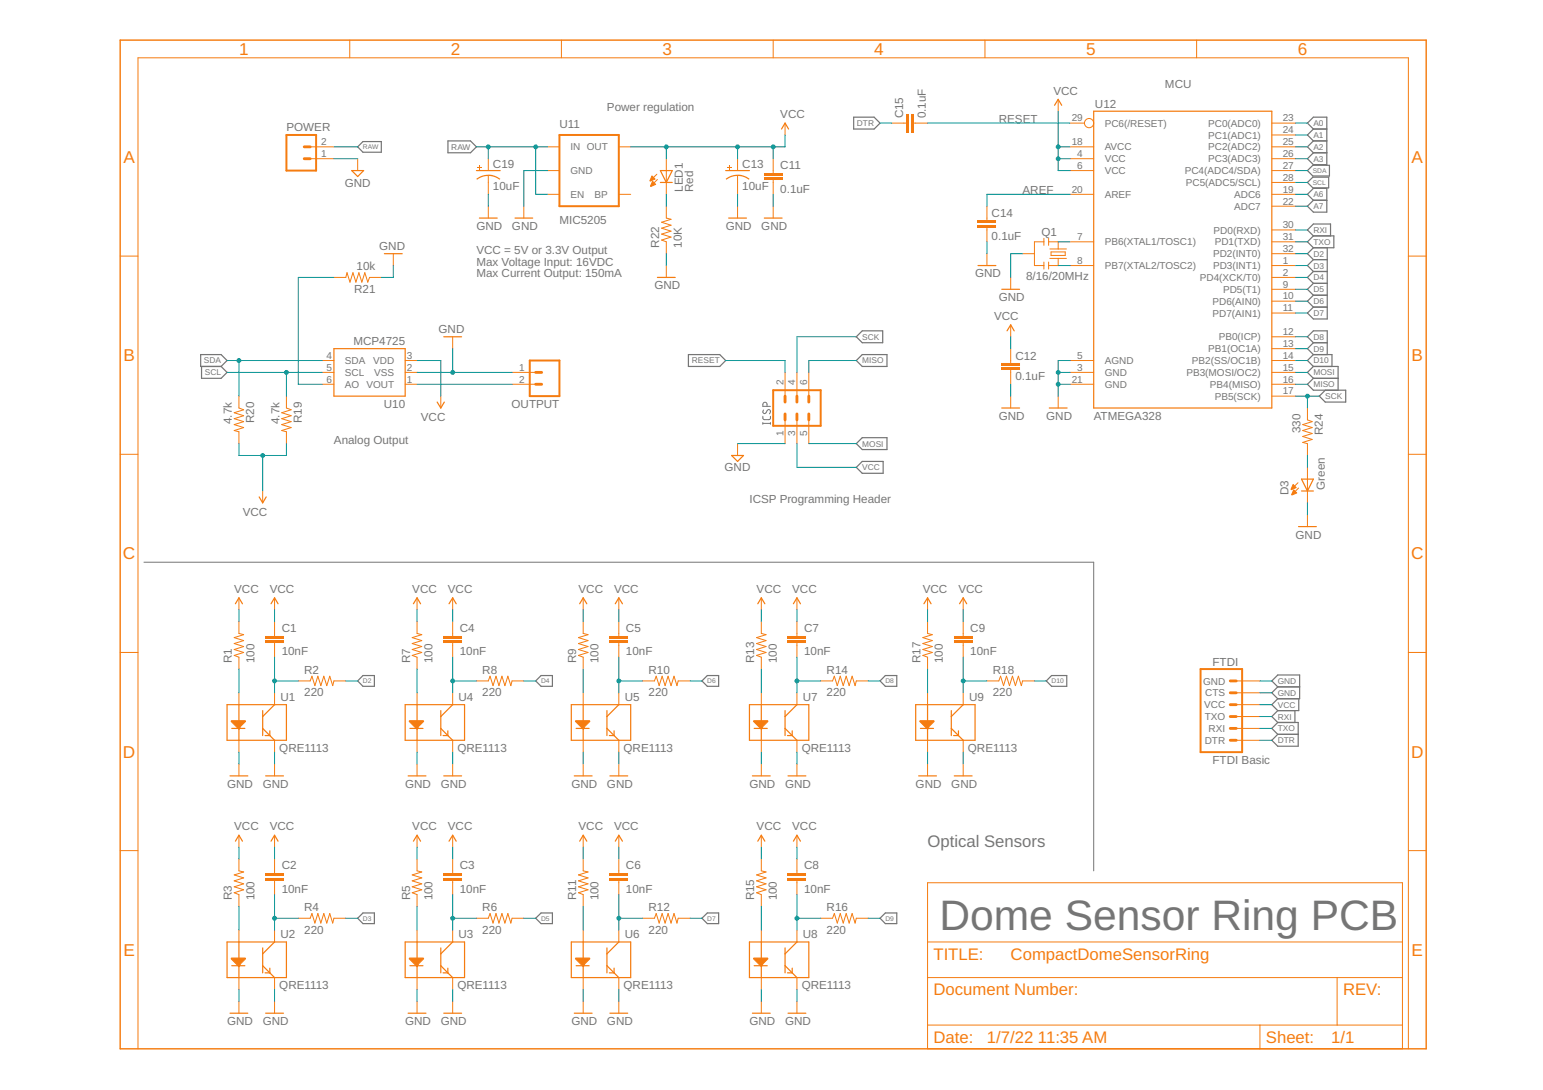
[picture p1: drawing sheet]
<svg xmlns="http://www.w3.org/2000/svg" width="297mm" height="210mm" viewBox="0 0 297 210" stroke-linecap="round" stroke-linejoin="round" font-family="sans-serif">
<path d="M147 79l-.1 .4 .3 .3 .3-.2 .2-.5a.37 .37 0 0 1 .6 0 .37 .37 0 0 1-.1 .5l-.1 .2M147.7 78.3v-.4a.4 .4 0 0 0-.4-.5 .4 .4 0 0 0-.4 .5v.4h1.4M146.9 80.2v.4l.3 .2h.9l.2-.2v-.4M146.9 81.5h1.4M146.9 81.4v.3M148.3 81.4v.3M27.7 108.3h182.8v59.4" fill="none" stroke="#757575" stroke-width=".19"/>
<g fill="none" stroke="#757575" stroke-width=".23">
<path d="M68.9 28.3l1-1h3.5v2h-3.5zM86.2 27.1h4.4l1.1 1.2-1.1 1.1h-4.4zM164.3 22.6h4l1.1 1.1-1.1 1.1h-4zM251.7 35.1l1-1h3.1v2.1h-3.1zM251.7 32.9l1-1.1h3.2v2.1h-3.2zM251.7 37.4l1.1-1.1h2.6v4.6h-2.6l-1.1-1.2 1.1-1.1zM252.8 29.4h2.6M252.8 27.1h2.6M252.8 24.8l-1.1-1.1 1.1-1.1h2.6v9.1h-2.6l-1.1-1.1 1.1-1.2M252.8 27.1l-1.1 1.2 1.1 1.1M252.8 24.8l-1.1 1.2 1.1 1.1M252.8 24.8h2.6"/>
<path d="M252.8 38.6h2.6M252.8 45.4l-1.1 1.2 1.1 1.1M252.8 45.4h4v2.3h-4M252.8 47.7l-1.1 1.2 1.1 1.1M252.8 50h2.7M252.8 50l-1.1 1.1 1.1 1.2M252.8 52.3h2.7M252.8 52.3l-1.1 1.1 1.1 1.2M252.8 54.6h2.7M252.8 54.6l-1.1 1.1 1.1 1.2M252.8 56.9h2.7M252.8 56.9l-1.1 1.1 1.1 1.1"/>
<path d="M252.8 59.1h2.7M252.8 45.4l-1.1-1.1 1.1-1.2h3.3v2.3M255.5 47.7v13.7h-2.7l-1.1-1.1 1.1-1.2M38.6 68.3h4l1.1 1.1-1.1 1.2h-4zM38.8 70.6v2.3h3.8l1.1-1.2-1.1-1.1M132.5 68.3h6.1l1.1 1.1-1.1 1.2h-6.1zM164.8 69.4l1.2-1.1h4.8v2.3h-4.8zM164.8 64.9l1.2-1.2h3.9v2.3h-3.9zM252.8 72.9h4.8M252.8 70.6h4.8v4.5M252.8 68.3h3.6v2.3M252.8 72.9l-1.1 1.1 1.1 1.1h6.3v2.3h-4l-1.1-1.1 1.1-1.2"/>
<path d="M252.8 66l-1.1-1.1 1.1-1.2h2.7v4.6M252.8 66h2.7M252.8 70.6l-1.1 1.1 1.1 1.2M252.8 66l-1.1 1.1 1.1 1.2M252.8 68.3l-1.1 1.1 1.1 1.2M164.8 85.4l1.2-1.1h4.8v2.3h-4.8zM166 88.9h4v2.2h-4l-1.2-1.1zM69.9 130.1h2.2v2.1h-2.2l-1-1.1zM104.2 130.1h2.1v2.1h-2.1l-1.1-1.1zM136.2 130.1h2.1v2.1h-2.1l-1.1-1.1zM170.4 130.1h2.2v2.1h-2.2l-1-1.1zM202.4 130.1h3v2.1h-3l-1-1.1z"/>
<path d="M246 134.6l-1.2 1.1 1.2 1.1M246 132.3l-1.2-1.2 1.2-1.1h4.2v4.6h-4.2M246 132.3l-1.2 1.1 1.2 1.2M246 132.3h4.2M246 139.1l-1.2 1.2 1.2 1.1M246 139.1h3.9v4.6h-3.9l-1.2-1.1 1.2-1.2M246 136.8l-1.2 1.2 1.2 1.1M249.3 136.8v2.3M250 134.6v2.2h-4M246 141.4h3.9M69.9 175.8h2.2v2.1h-2.2l-1-1.1zM103.1 176.8l1.1-1h2.1v2.1h-2.1z"/>
<path d="M135.1 176.8l1.1-1h2.1v2.1h-2.1zM169.4 176.8l1-1h2.2v2.1h-2.2z"/>
</g>
<path d="M46 119.7v2.3l.9 .2-1.8 .6 1.8 .6-1.8 .5 1.8 .6-1.8 .6 1.8 .5-1.8 .6 .9 .4v2.2M46 115.1v2.3M52.9 115.1v2.3M46 133.4v2.3M52.9 122v.4M52.9 123.8v.5M52.9 133.4v2.3M57.4 131.1h2.3l.3-.9 .6 1.8 .6-1.8 .6 1.8 .5-1.8 .6 1.8 .6-1.8 .6 1.8 .2-.9h2.3M46 142.6v2.2M46 147.1v2.3M52.9 142.6v2.2M52.9 147.1v2.3" fill="none" stroke="#f57c10" stroke-width=".19"/>
<path d="M45.3 116.3l.7-1.2 .7 1.2M52.2 116.3l.7-1.2 .6 1.2M43.7 135.7h11.4v6.9h-11.4zM46 135.7v6.9M50.6 136.8v4.8M52.9 135.7l-2.3 2.3M44.3 149.4h3.4M44.6 140.3h2.5M50.6 140.3l2.3 2.3M51.1 149.4h3.5M51.9 140.7v.9h-.9" fill="none" stroke="#f57c10" stroke-width=".23"/>
<path d="M44.5 138.8h2.7l.1 .1-1 1-.3 .6-1.5-1.6z" fill-rule="evenodd" fill="#f57c10" stroke="#f57c10" stroke-width=".19"/>
<g fill="#f57c10">
<path d="M51 123.4h3.7v.4h-3.7z" fill-rule="evenodd"/>
<path d="M51 122.4h3.7v.5h-3.7z" fill-rule="evenodd"/>
</g>
<g fill="#f57c10">
<path d="M51 123.4h3.7v.4h-3.7zM51 123.4v.4h3.7v-.4z"/>
<path d="M51 122.4h3.7v.5h-3.7zM51 122.4v.5h3.7v-.5z"/>
</g>
<g fill="none" stroke="#f57c10" stroke-width=".19">
<path d="M52.9 119.7v2.3M52.9 124.3v2.3M46 165.4v2.3l.9 .2-1.8 .6 1.8 .6-1.8 .5 1.8 .6-1.8 .6 1.8 .5-1.8 .6 .9 .4v2.2M46 160.8v2.3M46 179.1v2.3M52.9 160.8v2.3M52.9 167.7v.4M52.9 169.5v.5M52.9 179.1v2.3M57.4 176.8h2.3l.3-.9 .6 1.9 .6-1.9 .6 1.9 .5-1.9 .6 1.9 .6-1.9 .6 1.9 .2-1h2.3M46 188.3v2.2M46 192.8v2.3"/>
<path d="M52.9 188.3v2.2M52.9 192.8v2.3"/>
</g>
<path d="M45.3 162l.7-1.2 .7 1.2M52.2 162l.7-1.2 .6 1.2M43.7 181.4h11.4v6.9h-11.4zM44.3 195.1h3.4M44.6 186h2.5M46 181.4v6.9M50.6 182.5v4.8M50.6 186l2.3 2.3M51.1 195.1h3.5M51.9 186.4v.9h-.9M52.9 181.4l-2.3 2.3" fill="none" stroke="#f57c10" stroke-width=".23"/>
<path d="M44.5 184.5h2.7l.1 .1-1 1-.3 .6-1.5-1.6z" fill-rule="evenodd" fill="#f57c10" stroke="#f57c10" stroke-width=".19"/>
<g fill="#f57c10">
<path d="M51 169.1h3.7v.4h-3.7z" fill-rule="evenodd"/>
<path d="M51 168.1h3.7v.5h-3.7z" fill-rule="evenodd"/>
</g>
<g fill="#f57c10">
<path d="M51 169.1h3.7v.4h-3.7zM51 169.1v.4h3.7v-.4z"/>
<path d="M51 168.1h3.7v.5h-3.7zM51 168.1v.5h3.7v-.5z"/>
</g>
<g fill="none" stroke="#f57c10" stroke-width=".19">
<path d="M52.9 165.4v2.3M52.9 170v2.3M80.3 165.4v2.3l.9 .2-1.8 .6 1.8 .6-1.8 .5 1.8 .6-1.8 .6 1.8 .5-1.8 .6 .9 .4v2.2M80.3 160.8v2.3M80.3 179.1v2.3M87.1 160.8v2.3M87.1 167.7v.4M87.1 169.5v.5M87.1 179.1v2.3M91.7 176.8h2.3l.3-.9 .6 1.9 .6-1.9 .6 1.9 .5-1.9 .6 1.9 .6-1.9 .5 1.9 .3-1h2.2M80.3 188.3v2.2M80.3 192.8v2.3"/>
<path d="M87.1 188.3v2.2M87.1 192.8v2.3"/>
</g>
<g fill="none" stroke="#f57c10" stroke-width=".23">
<path d="M79.6 162l.7-1.2 .7 1.2M86.4 162l.7-1.2 .7 1.2M78 181.4h11.4v6.9h-11.4zM78.6 195.1h3.4M78.9 186h2.5M80.3 181.4v6.9M84.9 182.5v4.8M84.9 186l1.3 1.3M85.3 187.3h.9M85.4 195.1h3.5M86.2 187.3l.9 1M86.2 186.4v.9"/>
<path d="M87.1 181.4l-2.2 2.3"/>
</g>
<path d="M78.8 184.5h2.7l.1 .1-1 1-.3 .6-1.5-1.6z" fill-rule="evenodd" fill="#f57c10" stroke="#f57c10" stroke-width=".19"/>
<g fill="#f57c10">
<path d="M85.3 169.1h3.7v.4h-3.7z" fill-rule="evenodd"/>
<path d="M85.3 168.1h3.7v.5h-3.7z" fill-rule="evenodd"/>
</g>
<g fill="#f57c10">
<path d="M85.3 169.1h3.7v.4h-3.7zM85.3 169.1v.4h3.7v-.4z"/>
<path d="M85.3 168.1h3.7v.5h-3.7zM85.3 168.1v.5h3.7v-.5z"/>
</g>
<g fill="none" stroke="#f57c10" stroke-width=".19">
<path d="M80.3 119.7v2.3l.9 .2-1.8 .6 1.8 .6-1.8 .5 1.8 .6-1.8 .6 1.8 .5-1.8 .6 .9 .4v2.2M80.3 115.1v2.3M87.1 115.1v2.3M80.3 133.4v2.3M87.1 122v.4M87.1 123.8v.5M87.1 133.4v2.3M91.7 131.1h2.3l.3-.9 .6 1.8 .6-1.8 .6 1.8 .5-1.8 .6 1.8 .6-1.8 .5 1.8 .3-.9h2.2M80.3 142.6v2.2M80.3 147.1v2.3M87.1 142.6v2.2M87.1 147.1v2.3"/>
<path d="M87.1 165.4v2.3M87.1 170v2.3"/>
</g>
<g fill="none" stroke="#f57c10" stroke-width=".23">
<path d="M79.6 116.3l.7-1.2 .7 1.2M86.4 116.3l.7-1.2 .7 1.2M78 135.7h11.4v6.9h-11.4zM80.3 135.7v6.9M84.9 136.8v4.8M87.1 135.7l-2.2 2.3M78.6 149.4h3.4M78.9 140.3h2.5M84.9 140.3l1.3 1.3M85.3 141.6h.9M85.4 149.4h3.5M86.2 141.6l.9 1"/>
<path d="M86.2 140.7v.9"/>
</g>
<path d="M78.8 138.8h2.7l.1 .1-1 1-.3 .6-1.5-1.6z" fill-rule="evenodd" fill="#f57c10" stroke="#f57c10" stroke-width=".19"/>
<g fill="#f57c10">
<path d="M85.3 123.4h3.7v.4h-3.7z" fill-rule="evenodd"/>
<path d="M85.3 122.4h3.7v.5h-3.7z" fill-rule="evenodd"/>
</g>
<g fill="#f57c10">
<path d="M85.3 123.4h3.7v.4h-3.7zM85.3 123.4v.4h3.7v-.4z"/>
<path d="M85.3 122.4h3.7v.5h-3.7zM85.3 122.4v.5h3.7v-.5z"/>
</g>
<g fill="none" stroke="#f57c10" stroke-width=".19">
<path d="M87.1 119.7v2.3M112.3 119.7v2.3l.9 .2-1.8 .6 1.8 .6-1.8 .5 1.8 .6-1.8 .6 1.8 .5-1.8 .6 .9 .4v2.2M112.3 115.1v2.3M119.1 115.1v2.3M87.1 124.3v2.3M112.3 133.4v2.3M119.1 122v.4M119.1 123.8v.5M119.1 133.4v2.3M123.7 131.1h2.3l.3-.9 .6 1.8 .6-1.8 .5 1.8 .6-1.8 .6 1.8 .6-1.8 .5 1.8 .3-.9h2.2M112.3 142.6v2.2M112.3 147.1v2.3"/>
<path d="M119.1 142.6v2.2M119.1 147.1v2.3"/>
</g>
<path d="M111.6 116.3l.7-1.2 .7 1.2M118.4 116.3l.7-1.2 .7 1.2M110 135.7h11.4v6.9h-11.4zM112.3 135.7v6.9M116.8 136.8v4.8M119.1 135.7l-2.3 2.3M110.6 149.4h3.4M110.9 140.3h2.5M116.8 140.3l2.3 2.3M117.4 149.4h3.4M118.2 140.7v.9h-.9" fill="none" stroke="#f57c10" stroke-width=".23"/>
<path d="M110.8 138.8h2.7l.1 .1-1 1-.3 .6-1.5-1.6z" fill-rule="evenodd" fill="#f57c10" stroke="#f57c10" stroke-width=".19"/>
<g fill="#f57c10">
<path d="M117.3 123.4h3.6v.4h-3.6z" fill-rule="evenodd"/>
<path d="M117.3 122.4h3.6v.5h-3.6z" fill-rule="evenodd"/>
</g>
<g fill="#f57c10">
<path d="M117.3 123.4h3.6v.4h-3.6zM117.3 123.4v.4h3.6v-.4z"/>
<path d="M117.3 122.4h3.6v.5h-3.6zM117.3 122.4v.5h3.6v-.5z"/>
</g>
<g fill="none" stroke="#f57c10" stroke-width=".19">
<path d="M119.1 119.7v2.3M119.1 124.3v2.3M112.3 165.4v2.3l.9 .2-1.8 .6 1.8 .6-1.8 .5 1.8 .6-1.8 .6 1.8 .5-1.8 .6 .9 .4v2.2M112.3 160.8v2.3M112.3 179.1v2.3M119.1 160.8v2.3M119.1 167.7v.4M119.1 169.5v.5M119.1 179.1v2.3M123.7 176.8h2.3l.3-.9 .6 1.9 .6-1.9 .5 1.9 .6-1.9 .6 1.9 .6-1.9 .5 1.9 .3-1h2.2M112.3 188.3v2.2M112.3 192.8v2.3"/>
<path d="M119.1 188.3v2.2M119.1 192.8v2.3"/>
</g>
<path d="M111.6 162l.7-1.2 .7 1.2M118.4 162l.7-1.2 .7 1.2M110 181.4h11.4v6.9h-11.4zM110.6 195.1h3.4M110.9 186h2.5M112.3 181.4v6.9M116.8 182.5v4.8M116.8 186l2.3 2.3M117.4 195.1h3.4M118.2 186.4v.9h-.9M119.1 181.4l-2.3 2.3" fill="none" stroke="#f57c10" stroke-width=".23"/>
<path d="M110.8 184.5h2.7l.1 .1-1 1-.3 .6-1.5-1.6z" fill-rule="evenodd" fill="#f57c10" stroke="#f57c10" stroke-width=".19"/>
<g fill="#f57c10">
<path d="M117.3 169.1h3.6v.4h-3.6z" fill-rule="evenodd"/>
<path d="M117.3 168.1h3.6v.5h-3.6z" fill-rule="evenodd"/>
</g>
<g fill="#f57c10">
<path d="M117.3 169.1h3.6v.4h-3.6zM117.3 169.1v.4h3.6v-.4z"/>
<path d="M117.3 168.1h3.6v.5h-3.6zM117.3 168.1v.5h3.6v-.5z"/>
</g>
<g fill="none" stroke="#f57c10" stroke-width=".19">
<path d="M146.6 119.7v2.3l.9 .2-1.9 .6 1.9 .6-1.9 .5 1.9 .6-1.9 .6 1.9 .5-1.9 .6 1 .4v2.2M146.6 115.1v2.3M153.4 115.1v2.3M146.6 133.4v2.3M153.4 122v.4M153.4 123.8v.5M153.4 133.4v2.3M158 131.1h2.3l.3-.9 .6 1.8 .6-1.8 .5 1.8 .6-1.8 .6 1.8 .5-1.8 .6 1.8 .2-.9h2.3M146.6 142.6v2.2M146.6 147.1v2.3M153.4 142.6v2.2M153.4 147.1v2.3"/>
<path d="M119.1 165.4v2.3M119.1 170v2.3"/>
</g>
<g fill="none" stroke="#f57c10" stroke-width=".23">
<path d="M145.9 116.3l.7-1.2 .6 1.2M152.7 116.3l.7-1.2 .7 1.2M144.3 135.7h11.4v6.9h-11.4zM146.6 135.7v6.9M151.1 136.8v4.8M153.4 135.7l-2.3 2.3M144.8 149.4h3.5M145.2 140.3h2.5M151.1 140.3l1.4 1.3M151.6 141.6h.9M151.7 149.4h3.4M152.5 141.6l.9 1"/>
<path d="M152.5 140.7v.9"/>
</g>
<path d="M145.1 138.8h2.7v.1l-.9 1-.3 .6-1.5-1.6z" fill-rule="evenodd" fill="#f57c10" stroke="#f57c10" stroke-width=".19"/>
<g fill="#f57c10">
<path d="M151.6 123.4h3.6v.4h-3.6z" fill-rule="evenodd"/>
<path d="M151.6 122.4h3.6v.5h-3.6z" fill-rule="evenodd"/>
</g>
<g fill="#f57c10">
<path d="M151.6 123.4h3.6v.4h-3.6zM151.6 123.4v.4h3.6v-.4z"/>
<path d="M151.6 122.4h3.6v.5h-3.6zM151.6 122.4v.5h3.6v-.5z"/>
</g>
<g fill="none" stroke="#f57c10" stroke-width=".19">
<path d="M153.4 119.7v2.3M153.4 124.3v2.3M146.6 165.4v2.3l.9 .2-1.9 .6 1.9 .6-1.9 .5 1.9 .6-1.9 .6 1.9 .5-1.9 .6 1 .4v2.2M146.6 160.8v2.3M146.6 179.1v2.3M153.4 160.8v2.3M153.4 167.7v.4M153.4 169.5v.5M153.4 179.1v2.3M158 176.8h2.3l.3-.9 .6 1.9 .6-1.9 .5 1.9 .6-1.9 .6 1.9 .5-1.9 .6 1.9 .2-1h2.3M146.6 188.3v2.2M146.6 192.8v2.3"/>
<path d="M153.4 188.3v2.2M153.4 192.8v2.3"/>
</g>
<path d="M145.9 162l.7-1.2 .6 1.2M152.7 162l.7-1.2 .7 1.2M144.3 181.4h11.4v6.9h-11.4zM144.8 195.1h3.5M145.2 186h2.5M146.6 181.4v6.9M151.1 182.5v4.8M151.1 186l2.3 2.3M151.7 195.1h3.4M152.5 186.4v.9h-.9M153.4 181.4l-2.3 2.3" fill="none" stroke="#f57c10" stroke-width=".23"/>
<path d="M145.1 184.5h2.7v.1l-.9 1-.3 .6-1.5-1.6z" fill-rule="evenodd" fill="#f57c10" stroke="#f57c10" stroke-width=".19"/>
<g fill="#f57c10">
<path d="M151.6 169.1h3.6v.4h-3.6z" fill-rule="evenodd"/>
<path d="M151.6 168.1h3.6v.5h-3.6z" fill-rule="evenodd"/>
</g>
<g fill="#f57c10">
<path d="M151.6 169.1h3.6v.4h-3.6zM151.6 169.1v.4h3.6v-.4z"/>
<path d="M151.6 168.1h3.6v.5h-3.6zM151.6 168.1v.5h3.6v-.5z"/>
</g>
<g fill="none" stroke="#f57c10" stroke-width=".19">
<path d="M178.6 119.7v2.3l.9 .2-1.8 .6 1.8 .6-1.8 .5 1.8 .6-1.8 .6 1.8 .5-1.8 .6 .9 .4v2.2M178.6 115.1v2.3M185.4 115.1v2.3M178.6 133.4v2.3M185.4 122v.4M185.4 123.8v.5M185.4 133.4v2.3M190 131.1h2.3l.3-.9 .6 1.8 .6-1.8 .5 1.8 .6-1.8 .6 1.8 .5-1.8 .6 1.8 .2-.9h2.3M178.6 142.6v2.2M178.6 147.1v2.3M185.4 142.6v2.2M185.4 147.1v2.3"/>
<path d="M153.4 165.4v2.3M153.4 170v2.3"/>
</g>
<path d="M177.9 116.3l.7-1.2 .6 1.2M184.7 116.3l.7-1.2 .7 1.2M176.3 135.7h11.4v6.9h-11.4zM178.6 135.7v6.9M183.1 136.8v4.8M185.4 135.7l-2.3 2.3M176.8 149.4h3.5M177.2 140.3h2.5M183.1 140.3l2.3 2.3M183.7 149.4h3.4M184.5 140.7v.9h-.9" fill="none" stroke="#f57c10" stroke-width=".23"/>
<path d="M177.1 138.8h2.7v.1l-.9 1-.3 .6-1.5-1.6z" fill-rule="evenodd" fill="#f57c10" stroke="#f57c10" stroke-width=".19"/>
<g fill="#f57c10">
<path d="M183.6 123.4h3.6v.4h-3.6z" fill-rule="evenodd"/>
<path d="M183.6 122.4h3.6v.5h-3.6z" fill-rule="evenodd"/>
</g>
<g fill="#f57c10">
<path d="M183.6 123.4h3.6v.4h-3.6zM183.6 123.4v.4h3.6v-.4z"/>
<path d="M183.6 122.4h3.6v.5h-3.6zM183.6 122.4v.5h3.6v-.5z"/>
</g>
<g fill="none" stroke="#f57c10" stroke-width=".19">
<path d="M148.8 32.9v.4M148.8 34.7v.4M64.3 53.4h2.3l.2-.9 .6 1.8 .5-1.8 .6 1.8 .6-1.8 .6 1.8 .5-1.8 .6 1.8 .3-.9h2.3M75.7 48.9v2.2M46 76.3v2.3l.9 .3-1.8 .6 1.8 .6-1.8 .5 1.8 .6-1.8 .6 1.8 .5-1.8 .6 .9 .2v2.3M55.1 76.3v2.3l.9 .3-1.8 .6 1.8 .6-1.8 .5 1.8 .6-1.8 .6 1.8 .5-1.8 .6 .9 .2v2.3M62 74h2.3M62 71.7h2.3M62 69.4h2.3M78 74h2.3M78 71.7h2.3M78 69.4h2.3"/>
<path d="M84.9 76.3v2.3M87.1 64.9v2.2M98.6 74h4.5M98.6 71.7h4.5M50.6 94.6v2.2M185.4 119.7v2.3M185.4 124.3v2.3"/>
</g>
<path d="M74 48.9h3.4M64.3 67.1h13.7v9.2h-13.7zM84.2 77.4l.7 1.2 .6-1.2M85.4 64.9h3.5M49.9 95.7l.7 1.1 .6-1.1" fill="none" stroke="#f57c10" stroke-width=".23"/>
<path d="M102 69.4h5.7v6.9h-5.7z" fill="none" stroke="#f57c10" stroke-width=".38"/>
<path d="M103.1 74h1.2M103.1 71.7h1.2" fill="none" stroke="#f57c10" stroke-width=".55"/>
<g fill="#f57c10">
<path d="M147 34.2h3.7v.5h-3.7z" fill-rule="evenodd"/>
<path d="M147 33.3h3.7v.5h-3.7z" fill-rule="evenodd"/>
</g>
<g fill="#f57c10">
<path d="M147 34.2h3.7v.5h-3.7zM147 34.2v.5h3.7v-.5z"/>
<path d="M147 33.3h3.7v.5h-3.7zM147 33.3v.5h3.7v-.5z"/>
</g>
<path d="M142 33.8v1.3M148.8 30.6v2.3M148.8 35.1v2.3" fill="none" stroke="#f57c10" stroke-width=".19"/>
<path d="M139.7 32.9h4.6" fill="none" stroke="#f57c10" stroke-width=".23"/>
<g fill="#f57c10">
<path d="M142 33.6l1.2 .2 1.1 .6-.1 .2-.8-.5-1.4-.2z" fill-rule="evenodd"/>
<path d="M139.7 34.4l1.1-.6 1.2-.1v.2l-1.4 .2-.8 .5z" fill-rule="evenodd"/>
<path d="M140 32.1h.8v.2h-.8z" fill-rule="evenodd"/>
<path d="M140.3 31.8h.1v.8h-.1z" fill-rule="evenodd"/>
</g>
<g fill="#f57c10">
<path d="M142 33.6h.2a3.9 3.9 0 0 1 2.1 .8l-.1 .2-.8-.5-1.4-.2zM142 33.6v.3l1.4 .2 .8 .5 .1-.2-1.1-.6z"/>
<path d="M139.7 34.4a3.5 3.5 0 0 1 2.3-.7v.2l-1.4 .2-.8 .5zM139.7 34.4l.1 .2 .8-.5 1.4-.2v-.2l-1.2 .1z"/>
<path d="M140 32.1h.8v.2h-.8zM140 32.1v.2h.8v-.2z"/>
<path d="M140.3 31.8h.1v.8h-.1zM140.3 31.8v.8h.1v-.8z"/>
</g>
<path d="M126.4 33.5l-1.2 1.3M126.6 34.6l-1.3 1.2M128.3 39.7v2.3l.9 .2-1.8 .6 1.8 .6-1.8 .5 1.8 .6-1.8 .6 1.8 .6-1.8 .5 .9 .4v2.3M128.3 30.6v6.8M142 30.6v2.3M142 35.1v2.3M142 39.7v2.3M148.8 39.7v2.3M128.3 51.1v2.3M194.6 69.4v.5M194.6 71.2v.5" fill="none" stroke="#f57c10" stroke-width=".19"/>
<path d="M127.1 32.9h2.3l-1.1 2.2zM127.1 35.1h2.3M126.6 53.4h3.4M140.3 42h3.4M147.1 42h3.5" fill="none" stroke="#f57c10" stroke-width=".23"/>
<g fill="#f57c10" stroke="#f57c10" stroke-width=".19">
<path d="M125.5 33.9l.6 .6-.9 .4z" fill-rule="evenodd"/>
<path d="M125.6 34.9l.6 .6-.9 .4z" fill-rule="evenodd"/>
</g>
<g fill="#f57c10">
<path d="M192.7 69.9h3.7v.4h-3.7z" fill-rule="evenodd"/>
<path d="M192.7 70.8h3.7v.4h-3.7z" fill-rule="evenodd"/>
</g>
<g fill="#f57c10">
<path d="M192.7 69.9h3.7v.4h-3.7zM192.7 69.9v.4h3.7v-.4z"/>
<path d="M192.7 70.8h3.7v.4h-3.7zM192.7 70.8v.4h3.7v-.4z"/>
</g>
<path d="M190 42v.5M190 43.8v.5M194.6 67.1v2.3M194.6 71.7v2.3M194.6 76.3v2.3" fill="none" stroke="#f57c10" stroke-width=".19"/>
<path d="M192.8 78.6h3.5" fill="none" stroke="#f57c10" stroke-width=".23"/>
<g fill="#f57c10">
<path d="M188.2 42.4h3.6v.5h-3.6z" fill-rule="evenodd"/>
<path d="M188.2 43.4h3.6v.4h-3.6z" fill-rule="evenodd"/>
</g>
<g fill="#f57c10">
<path d="M188.2 42.4h3.6v.5h-3.6zM188.2 42.4v.5h3.6v-.5z"/>
<path d="M188.2 43.4h3.6v.4h-3.6zM188.2 43.4v.4h3.6v-.4z"/>
</g>
<g fill="none" stroke="#f57c10" stroke-width=".19">
<path d="M94 33.8v1.3M105.4 28.3h2.3M105.4 32.9h2.3M105.4 37.4h2.3M119.1 28.3h2.3M119.1 37.4h2.3M190 39.7v2.3M190 44.3v2.3M190 48.9v2.2M251.7 78.6v2.3l.9 .3-1.8 .6 1.8 .5-1.8 .6 1.8 .6-1.8 .6 1.8 .5-1.8 .6 .9 .2v2.3M249.9 93l-1.3 1.2M250 94l-1.3 1.2"/>
<path d="M251.7 90v6.8M251.7 99.1v2.3"/>
</g>
<path d="M91.7 32.9h4.6M188.3 51.1h3.4M250.5 92.3h2.3l-1.1 2.3zM250.5 94.6h2.3M250 101.4h3.4" fill="none" stroke="#f57c10" stroke-width=".23"/>
<g fill="#f57c10" stroke="#f57c10" stroke-width=".19">
<path d="M248.9 93.3l.6 .6-.9 .4z" fill-rule="evenodd"/>
<path d="M249 94.3l.6 .6-.9 .4z" fill-rule="evenodd"/>
</g>
<path d="M107.7 26h11.4v13.7h-11.4z" fill="none" stroke="#f57c10" stroke-width=".38"/>
<g fill="#f57c10">
<path d="M94 33.6l1.2 .2 1.1 .6-.1 .2-.8-.5-1.4-.2z" fill-rule="evenodd"/>
<path d="M91.7 34.4l1.1-.6 1.2-.1v.2l-.9 .1-1.3 .6z" fill-rule="evenodd"/>
<path d="M92 32.1h.8v.2h-.8z" fill-rule="evenodd"/>
<path d="M92.3 31.8h.1v.8h-.1z" fill-rule="evenodd"/>
</g>
<g fill="#f57c10">
<path d="M94 33.6h.2a4 4 0 0 1 2.1 .8l-.1 .2-.8-.5-1.4-.2zM94 33.6v.3l1.4 .2 .8 .5 .1-.2-1.1-.6z"/>
<path d="M91.7 34.4a3.6 3.6 0 0 1 2.3-.7v.2l-.9 .1-1.3 .6zM91.7 34.4l.1 .2 1.3-.6 .9-.1v-.2l-1.2 .1z"/>
<path d="M92 32.1h.8v.2h-.8zM92 32.1v.2h.8v-.2z"/>
<path d="M92.3 31.8h.1v.8h-.1zM92.3 31.8v.8h.1v-.8z"/>
</g>
<g fill="none" stroke="#f57c10" stroke-width=".19">
<path d="M203.7 19.1v2.3M94 30.6v2.3M94 35.1v2.3M94 39.7v2.3M100.8 39.7v2.3M174 23.7h.4M175.8 23.7h.5M206 30.6h4.5M206 32.9h4.5M206 37.4h4.5M206 28.3h4.5M206 23.7h2.8"/>
<path d="M244.8 30.6h4.6M244.8 32.9h4.6M244.8 37.4h4.6M244.8 28.3h4.6M244.8 39.7h4.6M244.8 35.1h4.6M244.8 26h4.6M244.8 23.7h4.6M194.6 53.4v2.3M206 51.1h4.5M206 46.6h4.5M244.8 51.1h4.6"/>
<path d="M244.8 46.6h4.6M244.8 58h4.6M244.8 55.7h4.6M244.8 53.4h4.6M244.8 48.9h4.6M244.8 44.3h4.6M194.6 62.6v2.3M203.7 76.3v2.3M206 71.7h4.5M206 74h4.5M206 69.4h4.5M244.8 76.3h4.6"/>
<path d="M244.8 71.7h4.6M244.8 74h4.6M244.8 69.4h4.6M244.8 67.1h4.6M244.8 64.9h4.6M244.8 60.3h4.6M238 138h4.5M238 135.7h4.5M238 133.4h4.5M238 131.1h4.5M238 142.6h4.5M238 140.3h4.5"/>
<circle cx="209.7" cy="23.7" r=".89"/>
</g>
<path d="M203 20.3l.7-1.2 .7 1.2M210.5 21.4h34.3v57.2h-34.3zM92.3 42h3.4M99.1 42h3.5M192.8 55.7h3.5M193.9 63.7l.7-1.1 .6 1.1M202 78.6h3.4" fill="none" stroke="#f57c10" stroke-width=".23"/>
<path d="M231.1 128.8h8v16h-8z" fill="none" stroke="#f57c10" stroke-width=".38"/>
<path d="M236.8 138h1.2M236.8 133.4h1.2M236.8 135.7h1.2M236.8 131.1h1.2M236.8 140.3h1.2M236.8 142.6h1.2" fill="none" stroke="#f57c10" stroke-width=".55"/>
<g fill="#f57c10">
<path d="M174.4 21.9h.5v3.6h-.5z" fill-rule="evenodd"/>
<path d="M175.3 21.9h.5v3.6h-.5z" fill-rule="evenodd"/>
</g>
<g fill="#f57c10">
<path d="M174.4 21.9h.5v3.6h-.5zM174.4 21.9v3.6h.5v-3.6z"/>
<path d="M175.3 21.9h.5v3.6h-.5zM175.3 21.9v3.6h.5v-3.6z"/>
</g>
<g fill="none" stroke="#f57c10" stroke-width=".19">
<path d="M67.3 7.7v3.4M108.1 7.7v3.4M148.8 7.7v3.4M189.6 7.7v3.4M230.4 7.7v3.4M59.7 30.6h4.6M59.7 28.3h4.6M68.9 30.6v2.3M151.1 23.7v2.3M171.7 23.7h2.3M176.3 23.7h2.3M23.1 49.3h3.5"/>
<path d="M196.8 48.9h2.3M201 46.6h-1.9v4.5h1.9M201 45.9v1.3M201 50.5v1.3M201.9 46.6h1.8v1.3M201.9 45.9v1.3M201.9 50.5v1.3M202.1 49.8h3.2M202.1 47.9h3.2M202.3 48.5h2.8v.7h-2.8zM203.7 49.8v1.3h-1.8M271.1 49.3h3.5"/>
<path d="M151.1 71.7v4.6M153.4 71.7v4.6M155.7 71.7v4.6M23.1 87.5h3.5M142 85.4v2.3M151.1 80.9v4.5M153.4 80.9v4.5M155.7 80.9v4.5M271.1 87.5h3.5M23.1 125.6h3.5M271.1 125.6h3.5M23.1 163.8h3.5"/>
<path d="M178.6 170h91.4v32h-91.4zM271.1 163.8h3.5M178.6 188.3h91.4M178.6 197.4h91.4M178.6 181.4h91.4M242.5 197.4v4.6M257.4 188.3v9.1M26.6 202v-190.9h244.5v190.9"/>
</g>
<path d="M67.7 32.9h2.3l-1.1 1.1zM150.5 24.8l.6-1.1 .7 1.1M140.8 87.7h2.3l-1.1 1.2z" fill="none" stroke="#f57c10" stroke-width=".23"/>
<path d="M55.1 26h5.8v6.9h-5.8zM148.8 75.1h9.2v6.9h-9.2z" fill="none" stroke="#f57c10" stroke-width=".38"/>
<path d="M58.6 28.3h1.1M58.6 30.6h1.1M151.1 76.3v1.1M151.1 79.7v1.2M153.4 76.3v1.1M153.4 79.7v1.2M155.7 76.3v1.1M155.7 79.7v1.2" fill="none" stroke="#f57c10" stroke-width=".55"/>
<path d="M23.1 7.7h251.5v194.3h-251.5z" fill="none" stroke="#f57c10" stroke-width=".28"/>
<g fill="none" stroke="#009292" stroke-width=".19">
<path d="M80.3 69.4h4.6v6.9M46 85.4v2.3h9.1v-2.3M50.6 87.7v6.9M46 117.4v2.3M52.9 117.4v2.3M80.3 117.4v2.3M87.1 117.4v2.3M112.3 117.4v2.3M119.1 117.4v2.3M146.6 117.4v2.3M153.4 117.4v2.3M178.6 117.4v2.3"/>
<path d="M185.4 117.4v2.3M46 128.8v4.6M46 163.1v2.3M52.9 163.1v2.3M80.3 163.1v2.3M87.1 163.1v2.3M112.3 163.1v2.3M119.1 163.1v2.3M146.6 163.1v2.3M153.4 163.1v2.3"/>
</g>
<circle cx="50.6" cy="87.7" r=".47" fill="#009292"/>
<path d="M50.1 87.7a.47 .47 0 0 1 .9 0 .47 .47 0 0 1-.9 0zM50.1 87.7a.46 .46 0 0 0 .9 0 .46 .46 0 0 0-.9 0z" fill="#009292"/>
<path d="M203.7 28.3h2.3M203.7 21.4v11.5h2.3M203.7 30.6h2.3M194.6 64.9v2.2" fill="none" stroke="#009292" stroke-width=".19"/>
<g fill="#009292">
<circle cx="203.7" cy="28.3" r=".47"/>
<circle cx="203.7" cy="30.6" r=".47"/>
</g>
<g fill="#009292">
<path d="M203.2 28.3a.5 .5 0 0 1 1 0 .5 .5 0 0 1-1 0zM203.2 28.3a.5 .5 0 0 0 1 0 .5 .5 0 0 0-1 0z"/>
<path d="M203.2 30.6a.5 .5 0 0 1 1 0 .5 .5 0 0 1-1 0zM203.2 30.6a.5 .5 0 0 0 1 0 .5 .5 0 0 0-1 0z"/>
</g>
<path d="M151.1 26v2.3h-9.1v2.3M242.5 135.7h2.3" fill="none" stroke="#009292" stroke-width=".19"/>
<circle cx="142" cy="28.3" r=".47" fill="#009292"/>
<path d="M141.5 28.3a.5 .5 0 0 1 1 0 .5 .5 0 0 1-1 0zM141.5 28.3a.5 .5 0 0 0 1 0 .5 .5 0 0 0-1 0z" fill="#009292"/>
<path d="M148.8 28.3v2.3" fill="none" stroke="#009292" stroke-width=".19"/>
<circle cx="148.8" cy="28.3" r=".47" fill="#009292"/>
<path d="M148.4 28.3a.47 .47 0 0 1 .9 0 .47 .47 0 0 1-.9 0zM148.4 28.3a.46 .46 0 0 0 .9 0 .46 .46 0 0 0-.9 0z" fill="#009292"/>
<path d="M121.4 28.3h6.9v2.3" fill="none" stroke="#009292" stroke-width=".19"/>
<circle cx="128.3" cy="28.3" r=".47" fill="#009292"/>
<path d="M127.8 28.3a.47 .47 0 0 1 .9 0 .47 .47 0 0 1-.9 0zM127.8 28.3a.46 .46 0 0 0 .9 0 .46 .46 0 0 0-.9 0z" fill="#009292"/>
<g fill="none" stroke="#009292" stroke-width=".19">
<path d="M128.3 28.3h13.7M80.3 71.7h18.3M87.1 67.1v4.6M153.4 85.4v4.6h11.4M46 144.8v2.3M52.9 144.8v2.3M80.3 144.8v2.3M87.1 144.8v2.3M112.3 144.8v2.3M119.1 144.8v2.3M146.6 144.8v2.3M153.4 144.8v2.3"/>
<path d="M178.6 144.8v2.3M185.4 144.8v2.3M46 190.5v2.3M52.9 190.5v2.3M80.3 190.5v2.3M87.1 190.5v2.3M112.3 190.5v2.3M119.1 190.5v2.3M146.6 190.5v2.3M153.4 190.5v2.3"/>
</g>
<circle cx="87.1" cy="71.7" r=".47" fill="#009292"/>
<path d="M86.7 71.7a.47 .47 0 0 1 .9 0 .47 .47 0 0 1-.9 0zM86.7 71.7a.46 .46 0 0 0 .9 0 .46 .46 0 0 0-.9 0z" fill="#009292"/>
<path d="M94 37.4v2.3M105.4 32.9h-4.6v6.8M142 37.4v2.3M148.8 37.4v2.3M75.7 51.1v2.3h-2.3M190 46.6v2.3M196.8 48.9h-2.2v4.5M194.6 74v2.3M203.7 71.7h2.3M203.7 74h2.3M206 69.4h-2.3v6.9M251.7 96.8v2.3" fill="none" stroke="#009292" stroke-width=".19"/>
<g fill="#009292">
<circle cx="203.7" cy="71.7" r=".47"/>
<circle cx="203.7" cy="74" r=".47"/>
</g>
<g fill="#009292">
<path d="M203.2 71.7a.5 .5 0 0 1 1 0 .5 .5 0 0 1-1 0zM203.2 71.7a.5 .5 0 0 0 1 0 .5 .5 0 0 0-1 0z"/>
<path d="M203.2 74a.5 .5 0 0 1 1 0 .5 .5 0 0 1-1 0zM203.2 74a.5 .5 0 0 0 1 0 .5 .5 0 0 0-1 0z"/>
</g>
<path d="M64.3 30.6h4.6M128.3 48.9v2.2M142 85.4h9.1M52.9 131.1h4.5M52.9 126.6v6.8M242.5 133.4h2.3M242.5 131.1h2.3" fill="none" stroke="#009292" stroke-width=".19"/>
<circle cx="52.9" cy="131.1" r=".47" fill="#009292"/>
<path d="M52.4 131.1a.47 .47 0 0 1 .9 0 .47 .47 0 0 1-.9 0zM52.4 131.1a.46 .46 0 0 0 .9 0 .46 .46 0 0 0-.9 0z" fill="#009292"/>
<path d="M46 174.5v4.6M52.9 172.3v6.8M52.9 176.8h4.5" fill="none" stroke="#009292" stroke-width=".19"/>
<circle cx="52.9" cy="176.8" r=".47" fill="#009292"/>
<path d="M52.4 176.8a.47 .47 0 0 1 .9 0 .47 .47 0 0 1-.9 0zM52.4 176.8a.46 .46 0 0 0 .9 0 .46 .46 0 0 0-.9 0z" fill="#009292"/>
<path d="M80.3 174.5v4.6M87.1 172.3v6.8M87.1 176.8h4.6" fill="none" stroke="#009292" stroke-width=".19"/>
<circle cx="87.1" cy="176.8" r=".47" fill="#009292"/>
<path d="M86.7 176.8a.47 .47 0 0 1 .9 0 .47 .47 0 0 1-.9 0zM86.7 176.8a.46 .46 0 0 0 .9 0 .46 .46 0 0 0-.9 0z" fill="#009292"/>
<path d="M80.3 128.8v4.6M87.1 126.6v6.8M87.1 131.1h4.6" fill="none" stroke="#009292" stroke-width=".19"/>
<circle cx="87.1" cy="131.1" r=".47" fill="#009292"/>
<path d="M86.7 131.1a.47 .47 0 0 1 .9 0 .47 .47 0 0 1-.9 0zM86.7 131.1a.46 .46 0 0 0 .9 0 .46 .46 0 0 0-.9 0z" fill="#009292"/>
<path d="M112.3 128.8v4.6M119.1 126.6v6.8M119.1 131.1h4.6" fill="none" stroke="#009292" stroke-width=".19"/>
<circle cx="119.1" cy="131.1" r=".47" fill="#009292"/>
<path d="M118.7 131.1a.47 .47 0 0 1 .9 0 .47 .47 0 0 1-.9 0zM118.7 131.1a.46 .46 0 0 0 .9 0 .46 .46 0 0 0-.9 0z" fill="#009292"/>
<path d="M112.3 174.5v4.6M119.1 172.3v6.8M119.1 176.8h4.6" fill="none" stroke="#009292" stroke-width=".19"/>
<circle cx="119.1" cy="176.8" r=".47" fill="#009292"/>
<path d="M118.7 176.8a.47 .47 0 0 1 .9 0 .47 .47 0 0 1-.9 0zM118.7 176.8a.46 .46 0 0 0 .9 0 .46 .46 0 0 0-.9 0z" fill="#009292"/>
<path d="M146.6 128.8v4.6M153.4 126.6v6.8M153.4 131.1h4.6" fill="none" stroke="#009292" stroke-width=".19"/>
<circle cx="153.4" cy="131.1" r=".47" fill="#009292"/>
<path d="M152.9 131.1a.5 .5 0 0 1 1 0 .5 .5 0 0 1-1 0zM153 131.1a.46 .46 0 0 0 .9 0 .46 .46 0 0 0-.9 0z" fill="#009292"/>
<path d="M146.6 174.5v4.6M153.4 172.3v6.8M153.4 176.8h4.6" fill="none" stroke="#009292" stroke-width=".19"/>
<circle cx="153.4" cy="176.8" r=".47" fill="#009292"/>
<path d="M152.9 176.8a.5 .5 0 0 1 1 0 .5 .5 0 0 1-1 0zM153 176.8a.46 .46 0 0 0 .9 0 .46 .46 0 0 0-.9 0z" fill="#009292"/>
<path d="M178.6 128.8v4.6M185.4 126.6v6.8M185.4 131.1h4.6" fill="none" stroke="#009292" stroke-width=".19"/>
<circle cx="185.4" cy="131.1" r=".47" fill="#009292"/>
<path d="M185 131.1a.47 .47 0 0 1 .9 0 .47 .47 0 0 1-.9 0zM185 131.1a.46 .46 0 0 0 .9 0 .46 .46 0 0 0-.9 0z" fill="#009292"/>
<path d="M43.7 71.7h18.3M55.1 71.7v4.6" fill="none" stroke="#009292" stroke-width=".19"/>
<circle cx="55.1" cy="71.7" r=".47" fill="#009292"/>
<path d="M54.7 71.7a.47 .47 0 0 1 .9 0 .47 .47 0 0 1-.9 0zM54.7 71.7a.46 .46 0 0 0 .9 0 .46 .46 0 0 0-.9 0z" fill="#009292"/>
<path d="M249.4 35.1h2.3M43.7 69.4h18.3M46 69.4v6.9" fill="none" stroke="#009292" stroke-width=".19"/>
<circle cx="46" cy="69.4" r=".47" fill="#009292"/>
<path d="M45.5 69.4a.5 .5 0 0 1 1 0 .5 .5 0 0 1-1 0zM45.5 69.4a.5 .5 0 0 0 1 0 .5 .5 0 0 0-1 0z" fill="#009292"/>
<path d="M178.6 23.7h27.4M206 37.4h-16v2.3M249.4 32.9h2.3M64.3 53.4h-6.9v20.6h4.6M80.3 74h18.3M139.7 69.4h11.4v2.3M249.4 76.3h2.3v2.3" fill="none" stroke="#009292" stroke-width=".19"/>
<circle cx="251.7" cy="76.3" r=".47" fill="#009292"/>
<path d="M251.2 76.3a.5 .5 0 0 1 1 0 .5 .5 0 0 1-1 0zM251.2 76.3a.5 .5 0 0 0 1 0 .5 .5 0 0 0-1 0z" fill="#009292"/>
<path d="M91.7 28.3h13.7M94 28.3v2.3M103.1 28.3v9.1h2.3M249.4 46.6h2.3M164.8 64.9h-11.4v6.8M164.8 69.4h-9.1v2.3M249.4 74h2.3M249.4 71.7h2.3M251.7 76.3h2.3M155.7 85.4h9.1M251.7 87.7v2.3M242.5 140.3h2.3" fill="none" stroke="#009292" stroke-width=".19"/>
<g fill="#009292">
<circle cx="103.1" cy="28.3" r=".47"/>
<circle cx="94" cy="28.3" r=".47"/>
</g>
<g fill="#009292">
<path d="M102.7 28.3a.47 .47 0 0 1 .9 0 .47 .47 0 0 1-.9 0zM102.7 28.3a.46 .46 0 0 0 .9 0 .46 .46 0 0 0-.9 0z"/>
<path d="M93.5 28.3a.5 .5 0 0 1 1 0 .5 .5 0 0 1-1 0zM93.5 28.3a.5 .5 0 0 0 1 0 .5 .5 0 0 0-1 0z"/>
</g>
<g fill="none" stroke="#009292" stroke-width=".19">
<path d="M64.3 28.3h4.6M128.3 37.4v2.3M169.4 23.7h2.3M249.4 28.3h2.3M249.4 30.6h2.3M249.4 26h2.3M249.4 23.7h2.3M249.4 37.4h2.3M249.4 39.7h2.3M203.7 51.1h2.3M203.7 46.6h2.3M249.4 48.9h2.3"/>
<path d="M249.4 51.1h2.3M249.4 53.4h2.3M249.4 55.7h2.3M249.4 58h2.3M249.4 44.3h2.3M249.4 67.1h2.3M249.4 64.9h2.3M249.4 60.3h2.3M249.4 69.4h2.3M66.6 131.1h2.3M100.8 131.1h2.3M132.8 131.1h2.3"/>
<path d="M167.1 131.1h2.3M199.1 131.1h2.3M242.5 138h2.3M242.5 142.6h2.3M66.6 176.8h2.3M100.8 176.8h2.3M132.8 176.8h2.3M167.1 176.8h2.3"/>
</g>
<text font-size="8.2" fill="#757575" x="180.8" y="179.1">Dome Sensor Ring PCB</text>
<g font-size="3.3" fill="#f57c10">
<text x="46" y="10.6">1</text>
<text x="86.8" y="10.6">2</text>
<text x="127.6" y="10.6">3</text>
<text x="168.3" y="10.6">4</text>
<text x="209.1" y="10.6">5</text>
<text x="249.8" y="10.6">6</text>
<text x="23.8" y="31.4">A</text>
<text x="271.7" y="31.4">A</text>
<text x="23.8" y="69.6">B</text>
<text x="271.7" y="69.6">B</text>
<text x="23.7" y="107.7">C</text>
<text x="271.7" y="107.7">C</text>
<text x="23.7" y="145.9">D</text>
<text x="271.7" y="145.9">D</text>
<text x="23.8" y="184.1">E</text>
<text x="271.7" y="184.1">E</text>
</g>
<text font-size="3.2" fill="#757575" x="178.6" y="163.1">Optical Sensors</text>
<g font-size="3.2" fill="#f57c10">
<text x="179.7" y="184.8">TITLE:</text>
<text x="194.6" y="184.8">CompactDomeSensorRing</text>
<text x="179.7" y="191.7">Document Number:</text>
<text x="258.6" y="191.7">REV:</text>
<text x="179.7" y="200.8">Date:</text>
<text x="190" y="200.8">1/7/22</text>
<text x="199.8" y="200.8">11:35 AM</text>
<text x="243.7" y="200.8">Sheet:</text>
<text x="256.3" y="200.8">1/1</text>
</g>
<g font-size="2.2" fill="#757575">
<text x="224.3" y="16.9">MCU</text>
<text x="116.8" y="21.4">Power regulation</text>
<text x="150.2" y="22.8">VCC</text>
<text x="173.9" y="22.8" transform="rotate(-90 173.9 22.8)">C15</text>
<text x="178.2" y="22.8" transform="rotate(-90 178.2 22.8)">0.1uF</text>
<text x="192.3" y="23.7">RESET</text>
<text x="202.8" y="18.2">VCC</text>
<text x="210.8" y="20.7">U12</text>
<text x="55.1" y="25.3">POWER</text>
<text x="107.7" y="24.6">U11</text>
<text x="66.4" y="35.9">GND</text>
<text x="94.9" y="32.3">C19</text>
<text x="142.9" y="32.3">C13</text>
<text x="150.2" y="32.5">C11</text>
<text x="94.9" y="36.6">10uF</text>
<text x="131.5" y="37" transform="rotate(-90 131.5 37)">LED1</text>
<text x="133.4" y="37" transform="rotate(-90 133.4 37)">Red</text>
<text x="142.9" y="36.6">10uF</text>
<text x="150.2" y="37.1">0.1uF</text>
<text x="190.9" y="41.9">C14</text>
<text x="196.8" y="37.4">AREF</text>
<text x="91.7" y="44.3">GND</text>
<text x="98.6" y="44.3">GND</text>
<text x="107.7" y="43.1">MIC5205</text>
<text x="126.9" y="47.7" transform="rotate(-90 126.9 47.7)">R22</text>
<text x="131.2" y="47.7" transform="rotate(-90 131.2 47.7)">10K</text>
<text x="139.7" y="44.3">GND</text>
<text x="146.6" y="44.3">GND</text>
<text x="190.9" y="46.2">0.1uF</text>
<text x="200.5" y="45.4">Q1</text>
<text x="68.7" y="52.1">10k</text>
<text x="73" y="48.2">GND</text>
<text x="91.7" y="51.1">Max Voltage Input: 16VDC</text>
<text x="91.7" y="53.4">Max Current Output: 150mA</text>
<text x="91.7" y="48.9">VCC = 5V or 3.3V Output</text>
<text x="187.7" y="53.4">GND</text>
<text x="197.5" y="53.9">8/16/20MHz</text>
<text x="68.2" y="56.4">R21</text>
<text x="126" y="55.7">GND</text>
<text x="192.3" y="58">GND</text>
<text x="84.4" y="64.2">GND</text>
<text x="191.4" y="61.7">VCC</text>
<text x="68" y="66.5">MCP4725</text>
<text x="195.5" y="69.3">C12</text>
<text x="195.5" y="73.2">0.1uF</text>
<text x="44.6" y="81.7" transform="rotate(-90 44.6 81.7)">4.7k</text>
<text x="49" y="81.5" transform="rotate(-90 49 81.5)">R20</text>
<text x="53.8" y="81.7" transform="rotate(-90 53.8 81.7)">4.7k</text>
<text x="58.1" y="81.5" transform="rotate(-90 58.1 81.5)">R19</text>
<text x="73.9" y="78.6">U10</text>
<text x="81" y="81.1">VCC</text>
<text x="98.5" y="78.6">OUTPUT</text>
<text x="192.3" y="80.8">GND</text>
<text x="201.4" y="80.8">GND</text>
<text x="210.6" y="80.8">ATMEGA328</text>
<text x="250.3" y="83.5" transform="rotate(-90 250.3 83.5)">330</text>
<text x="254.7" y="83.8" transform="rotate(-90 254.7 83.8)">R24</text>
<text x="64.3" y="85.4">Analog Output</text>
<text x="139.5" y="90.8">GND</text>
<text x="248" y="95.4" transform="rotate(-90 248 95.4)">D3</text>
<text x="255" y="94.3" transform="rotate(-90 255 94.3)">Green</text>
<text x="46.7" y="99.4">VCC</text>
<text x="144.3" y="96.8">ICSP Programming Header</text>
<text x="249.4" y="103.7">GND</text>
<text x="45.1" y="114.2">VCC</text>
<text x="51.9" y="114.2">VCC</text>
<text x="79.4" y="114.2">VCC</text>
<text x="86.2" y="114.2">VCC</text>
<text x="111.4" y="114.2">VCC</text>
<text x="118.2" y="114.2">VCC</text>
<text x="145.6" y="114.2">VCC</text>
<text x="152.5" y="114.2">VCC</text>
<text x="177.6" y="114.2">VCC</text>
<text x="184.5" y="114.2">VCC</text>
<text x="54.2" y="121.6">C1</text>
<text x="88.5" y="121.6">C4</text>
<text x="120.5" y="121.6">C5</text>
<text x="154.8" y="121.6">C7</text>
<text x="186.8" y="121.6">C9</text>
<text x="44.6" y="127.7" transform="rotate(-90 44.6 127.7)">R1</text>
<text x="49" y="127.7" transform="rotate(-90 49 127.7)">100</text>
<text x="54.2" y="126.2">10nF</text>
<text x="58.6" y="129.8">R2</text>
<text x="78.9" y="127.7" transform="rotate(-90 78.9 127.7)">R7</text>
<text x="83.2" y="127.7" transform="rotate(-90 83.2 127.7)">100</text>
<text x="88.5" y="126.2">10nF</text>
<text x="92.8" y="129.8">R8</text>
<text x="110.9" y="127.7" transform="rotate(-90 110.9 127.7)">R9</text>
<text x="115.2" y="127.7" transform="rotate(-90 115.2 127.7)">100</text>
<text x="120.5" y="126.2">10nF</text>
<text x="124.8" y="129.8">R10</text>
<text x="145.2" y="127.7" transform="rotate(-90 145.2 127.7)">R13</text>
<text x="149.5" y="127.7" transform="rotate(-90 149.5 127.7)">100</text>
<text x="154.8" y="126.2">10nF</text>
<text x="159.1" y="129.8">R14</text>
<text x="177.2" y="127.7" transform="rotate(-90 177.2 127.7)">R17</text>
<text x="181.5" y="127.7" transform="rotate(-90 181.5 127.7)">100</text>
<text x="186.8" y="126.2">10nF</text>
<text x="191.1" y="129.8">R18</text>
<text x="233.4" y="128.2">FTDI</text>
<text x="54" y="135">U1</text>
<text x="58.6" y="134.1">220</text>
<text x="88.3" y="135">U4</text>
<text x="92.8" y="134.1">220</text>
<text x="120.3" y="135">U5</text>
<text x="124.8" y="134.1">220</text>
<text x="154.6" y="135">U7</text>
<text x="159.1" y="134.1">220</text>
<text x="186.6" y="135">U9</text>
<text x="191.1" y="134.1">220</text>
<text x="53.8" y="144.8">QRE1113</text>
<text x="88" y="144.8">QRE1113</text>
<text x="120" y="144.8">QRE1113</text>
<text x="154.3" y="144.8">QRE1113</text>
<text x="186.3" y="144.8">QRE1113</text>
<text x="233.4" y="147.1">FTDI Basic</text>
<text x="43.7" y="151.7">GND</text>
<text x="50.6" y="151.7">GND</text>
<text x="78" y="151.7">GND</text>
<text x="84.8" y="151.7">GND</text>
<text x="110" y="151.7">GND</text>
<text x="116.8" y="151.7">GND</text>
<text x="144.3" y="151.7">GND</text>
<text x="151.1" y="151.7">GND</text>
<text x="176.3" y="151.7">GND</text>
<text x="183.1" y="151.7">GND</text>
<text x="45.1" y="159.9">VCC</text>
<text x="51.9" y="159.9">VCC</text>
<text x="79.4" y="159.9">VCC</text>
<text x="86.2" y="159.9">VCC</text>
<text x="111.4" y="159.9">VCC</text>
<text x="118.2" y="159.9">VCC</text>
<text x="145.6" y="159.9">VCC</text>
<text x="152.5" y="159.9">VCC</text>
<text x="54.2" y="167.4">C2</text>
<text x="88.5" y="167.4">C3</text>
<text x="120.5" y="167.4">C6</text>
<text x="154.8" y="167.4">C8</text>
<text x="44.6" y="173.4" transform="rotate(-90 44.6 173.4)">R3</text>
<text x="49" y="173.4" transform="rotate(-90 49 173.4)">100</text>
<text x="54.2" y="171.9">10nF</text>
<text x="78.9" y="173.4" transform="rotate(-90 78.9 173.4)">R5</text>
<text x="83.2" y="173.4" transform="rotate(-90 83.2 173.4)">100</text>
<text x="88.5" y="171.9">10nF</text>
<text x="110.9" y="173.4" transform="rotate(-90 110.9 173.4)">R11</text>
<text x="115.2" y="173.4" transform="rotate(-90 115.2 173.4)">100</text>
<text x="120.5" y="171.9">10nF</text>
<text x="145.2" y="173.4" transform="rotate(-90 145.2 173.4)">R15</text>
<text x="149.5" y="173.4" transform="rotate(-90 149.5 173.4)">100</text>
<text x="154.8" y="171.9">10nF</text>
<text x="58.6" y="179.8">220</text>
<text x="58.6" y="175.5">R4</text>
<text x="92.8" y="179.8">220</text>
<text x="92.8" y="175.5">R6</text>
<text x="124.8" y="179.8">220</text>
<text x="124.8" y="175.5">R12</text>
<text x="159.1" y="179.8">220</text>
<text x="159.1" y="175.5">R16</text>
<text x="54" y="180.7">U2</text>
<text x="88.3" y="180.7">U3</text>
<text x="120.3" y="180.7">U6</text>
<text x="154.6" y="180.7">U8</text>
<text x="53.8" y="190.5">QRE1113</text>
<text x="88" y="190.5">QRE1113</text>
<text x="120" y="190.5">QRE1113</text>
<text x="154.3" y="190.5">QRE1113</text>
<text x="43.7" y="197.4">GND</text>
<text x="50.6" y="197.4">GND</text>
<text x="78" y="197.4">GND</text>
<text x="84.8" y="197.4">GND</text>
<text x="110" y="197.4">GND</text>
<text x="116.8" y="197.4">GND</text>
<text x="144.3" y="197.4">GND</text>
<text x="151.1" y="197.4">GND</text>
</g>
<g font-size="1.9" fill="#757575">
<text x="206.3" y="23.4">29</text>
<text x="246.9" y="23.4">23</text>
<text x="61.8" y="28">2</text>
<text x="109.8" y="29">IN OUT</text>
<text x="206.3" y="28">18</text>
<text x="212.7" y="29">AVCC</text>
<text x="212.7" y="24.4">PC6(/RESET)</text>
<text x="232.6" y="29">PC2(ADC2)</text>
<text x="232.6" y="26.7">PC1(ADC1)</text>
<text x="232.6" y="24.4">PC0(ADC0)</text>
<text x="246.9" y="28">25</text>
<text x="246.9" y="25.7">24</text>
<text x="61.8" y="30.2">1</text>
<text x="109.8" y="33.5">GND</text>
<text x="207.4" y="30.2">4</text>
<text x="207.4" y="32.5">6</text>
<text x="212.7" y="31.3">VCC</text>
<text x="212.7" y="33.5">VCC</text>
<text x="228.1" y="33.5">PC4(ADC4/SDA)</text>
<text x="228.3" y="35.8">PC5(ADC5/SCL)</text>
<text x="232.6" y="31.3">PC3(ADC3)</text>
<text x="246.9" y="34.8">28</text>
<text x="246.9" y="32.5">27</text>
<text x="246.9" y="30.2">26</text>
<text x="109.8" y="38.1">EN</text>
<text x="114.5" y="38.1">BP</text>
<text x="206.3" y="37.1">20</text>
<text x="212.7" y="38.1">AREF</text>
<text x="237.6" y="40.4">ADC7</text>
<text x="237.6" y="38.1">ADC6</text>
<text x="246.9" y="39.4">22</text>
<text x="246.9" y="37.1">19</text>
<text x="207.4" y="46.2">7</text>
<text x="212.7" y="47.3">PB6(XTAL1/TOSC1)</text>
<text x="233.6" y="45">PD0(RXD)</text>
<text x="233.8" y="47.3">PD1(TXD)</text>
<text x="246.9" y="46.2">31</text>
<text x="246.9" y="44">30</text>
<text x="207.4" y="50.8">8</text>
<text x="212.7" y="51.8">PB7(XTAL2/TOSC2)</text>
<text x="233.5" y="51.8">PD3(INT1)</text>
<text x="233.5" y="49.5">PD2(INT0)</text>
<text x="246.9" y="53.1">2</text>
<text x="246.9" y="50.8">1</text>
<text x="246.9" y="48.5">32</text>
<text x="231" y="54.1">PD4(XCK/T0)</text>
<text x="233.4" y="58.7">PD6(AIN0)</text>
<text x="235.5" y="56.4">PD5(T1)</text>
<text x="246.9" y="60">11</text>
<text x="246.9" y="57.7">10</text>
<text x="246.9" y="55.4">9</text>
<text x="233.4" y="61">PD7(AIN1)</text>
<text x="234.6" y="65.5">PB0(ICP)</text>
<text x="246.9" y="64.5">12</text>
<text x="62.9" y="71.4">5</text>
<text x="62.9" y="69.1">4</text>
<text x="66.4" y="70.1">SDA</text>
<text x="71.8" y="70.1">VDD</text>
<text x="78.3" y="71.4">2</text>
<text x="78.3" y="69.1">3</text>
<text x="100" y="71.4">1</text>
<text x="207.4" y="71.4">3</text>
<text x="207.4" y="69.1">5</text>
<text x="212.7" y="70.1">AGND</text>
<text x="229.5" y="70.1">PB2(SS/OC1B)</text>
<text x="232.6" y="67.8">PB1(OC1A)</text>
<text x="246.9" y="71.4">15</text>
<text x="246.9" y="69.1">14</text>
<text x="246.9" y="66.8">13</text>
<text x="62.9" y="73.7">6</text>
<text x="66.4" y="74.7">AO</text>
<text x="66.4" y="72.4">SCL</text>
<text x="70.5" y="74.7">VOUT</text>
<text x="72" y="72.4">VSS</text>
<text x="78.3" y="73.7">1</text>
<text x="100" y="73.7">2</text>
<text x="150.8" y="74.2" transform="rotate(-90 150.8 74.2)">2</text>
<text x="153.1" y="74.2" transform="rotate(-90 153.1 74.2)">4</text>
<text x="155.4" y="74.2" transform="rotate(-90 155.4 74.2)">6</text>
<text x="206.3" y="73.7">21</text>
<text x="212.7" y="72.4">GND</text>
<text x="212.7" y="74.7">GND</text>
<text x="228.4" y="72.4">PB3(MOSI/OC2)</text>
<text x="232.9" y="74.7">PB4(MISO)</text>
<text x="233.8" y="77">PB5(SCK)</text>
<text x="246.9" y="76">17</text>
<text x="246.9" y="73.7">16</text>
<text x="150.8" y="84" transform="rotate(-90 150.8 84)">1</text>
<text x="153.1" y="84" transform="rotate(-90 153.1 84)">3</text>
<text x="155.4" y="84" transform="rotate(-90 155.4 84)">5</text>
<text x="231.6" y="131.8">GND</text>
<text x="231.8" y="136.4">VCC</text>
<text x="232" y="134.1">CTS</text>
<text x="231.9" y="143.2">DTR</text>
<text x="231.9" y="138.7">TXO</text>
<text x="232.7" y="141">RXI</text>
</g>
<g font-size="1.6" fill="#757575">
<text x="86.9" y="28.9">RAW</text>
<text x="165" y="24.3">DTR</text>
<text x="252.8" y="28.9">A2</text>
<text x="252.8" y="26.6">A1</text>
<text x="252.8" y="24.3">A0</text>
<text x="252.8" y="31.1">A3</text>
<text x="252.8" y="38">A6</text>
<text x="252.8" y="40.3">A7</text>
<text x="252.8" y="47.1">TXO</text>
<text x="252.8" y="44.9">RXI</text>
<text x="252.8" y="49.4">D2</text>
<text x="252.8" y="51.7">D3</text>
<text x="252.8" y="54">D4</text>
<text x="252.8" y="56.3">D5</text>
<text x="252.8" y="58.6">D6</text>
<text x="166" y="65.4">SCK</text>
<text x="252.8" y="65.4">D8</text>
<text x="252.8" y="60.9">D7</text>
<text x="39.3" y="70">SDA</text>
<text x="133.2" y="70">RESET</text>
<text x="166" y="70">MISO</text>
<text x="252.8" y="67.7">D9</text>
<text x="252.8" y="70">D10</text>
<text x="39.4" y="72.3">SCL</text>
<text x="252.8" y="74.6">MISO</text>
<text x="252.8" y="72.3">MOSI</text>
<text x="255.1" y="76.8">SCK</text>
<text x="166" y="86">MOSI</text>
<text x="166" y="90.6">VCC</text>
<text x="246" y="131.7">GND</text>
<text x="246" y="136.3">VCC</text>
<text x="246" y="134">GND</text>
<text x="246" y="140.8">TXO</text>
<text x="246" y="143.1">DTR</text>
<text x="246" y="138.6">RXI</text>
</g>
<g font-size="1.3" fill="#757575">
<text x="69.9" y="28.7">RAW</text>
<text x="252.7" y="35.6">SCL</text>
<text x="252.7" y="33.3">SDA</text>
<text x="69.9" y="131.6">D2</text>
<text x="104.2" y="131.6">D4</text>
<text x="136.2" y="131.6">D6</text>
<text x="170.4" y="131.6">D8</text>
<text x="202.4" y="131.6">D10</text>
<text x="69.9" y="177.3">D3</text>
<text x="104.2" y="177.3">D5</text>
<text x="136.2" y="177.3">D7</text>
<text x="170.4" y="177.3">D9</text>
</g>
</svg>
